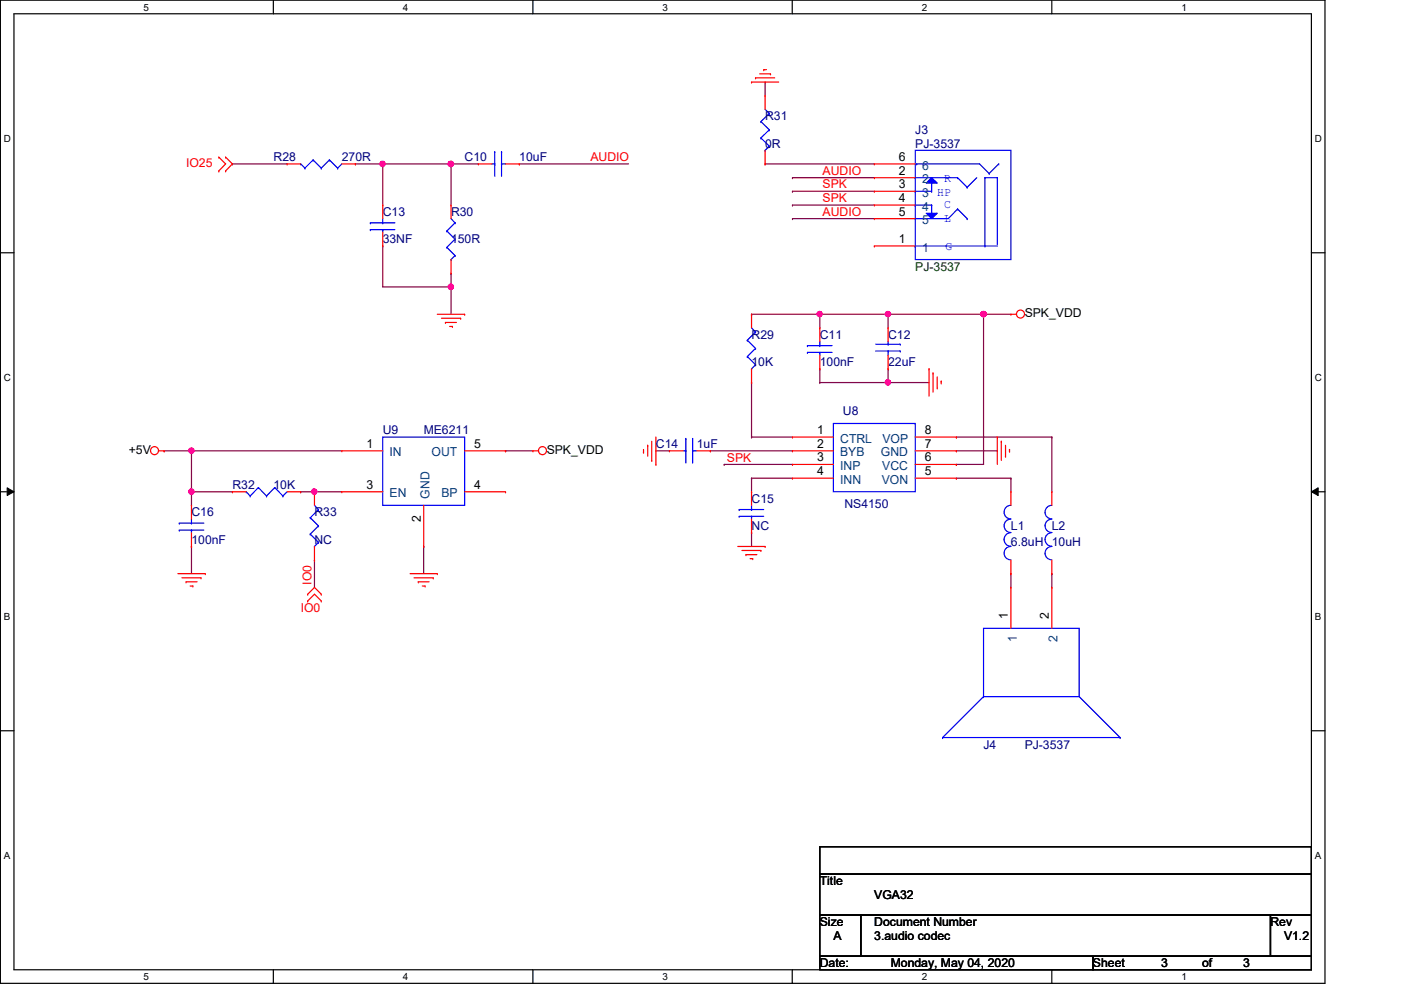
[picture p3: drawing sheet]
<svg xmlns="http://www.w3.org/2000/svg" width="297mm" height="210mm" viewBox="0 0 297 210" stroke-linecap="round" stroke-linejoin="round" font-family="sans-serif">
<path d="M.1 0h280.8v208.5h-280.8zM3 2.9h275v202.7h-275z" fill="none" stroke="#000" stroke-width=".25"/>
<g fill="#fff">
<path d="M30.4 .3h1.2v2.4h-1.2z"/>
<path d="M30.4 205.9h1.2v2.3h-1.2z"/>
</g>
<path d="M58 0v2.9M58 205.6v2.9" fill="none" stroke="#000" stroke-width=".25"/>
<g fill="#fff">
<path d="M85.4 .3h1.2v2.4h-1.2z"/>
<path d="M85.4 205.9h1.2v2.3h-1.2z"/>
</g>
<path d="M113 0v2.9M113 205.6v2.9" fill="none" stroke="#000" stroke-width=".25"/>
<g fill="#fff">
<path d="M140.5 .3h1.1v2.4h-1.1z"/>
<path d="M140.5 205.9h1.1v2.3h-1.1z"/>
</g>
<path d="M168 0v2.9M168 205.6v2.9" fill="none" stroke="#000" stroke-width=".25"/>
<g fill="#fff">
<path d="M195.4 .3h1.2v2.4h-1.2z"/>
<path d="M195.4 205.9h1.2v2.3h-1.2z"/>
</g>
<path d="M223 0v2.9M223 205.6v2.9" fill="none" stroke="#000" stroke-width=".25"/>
<g fill="#fff">
<path d="M250.5 .3h1.1v2.4h-1.1z"/>
<path d="M250.5 205.9h1.1v2.3h-1.1z"/>
<path d="M.8 28.2h1.5v2.4h-1.5z"/>
<path d="M278.8 28.2h1.4v2.4h-1.4z"/>
<path d="M.8 78.9h1.5v2.3h-1.5z"/>
<path d="M278.8 78.9h1.4v2.3h-1.4z"/>
</g>
<path d="M.1 53.6h2.9M278 53.6h2.9" fill="none" stroke="#000" stroke-width=".25"/>
<g fill="#fff">
<path d="M.8 129.6h1.4v2.3h-1.4z"/>
<path d="M278.8 129.6h1.3v2.3h-1.3z"/>
</g>
<path d="M.1 104.3h2.9M278 104.3h2.9" fill="none" stroke="#000" stroke-width=".25"/>
<path d="M1.5 103.4l1.5 .9-1.5 .8zM278 104.3l1.5-.9v1.7z" fill="#000"/>
<path d="M1.5 103.4l1.5 .9-1.5 .8zM278 104.3l1.5-.9v1.7z" fill="none" stroke="#000" stroke-width=".21"/>
<g fill="#fff">
<path d="M.8 180.3h1.4v2.3h-1.4z"/>
<path d="M278.8 180.3h1.3v2.3h-1.3z"/>
</g>
<path d="M.1 154.9h2.9M278 154.9h2.9" fill="none" stroke="#000" stroke-width=".25"/>
<g fill="none" stroke="#7f003f" stroke-width=".25">
<path d="M173.8 66.6h.1M173.8 66.6h14.5M173.8 81.1h.1M173.8 81.1h14.5M159.3 101.4h.1M159.3 112.9h.1M159.3 101.4h8.7M159.3 101.4v2.9M159.3 112.9v3M214.3 121.6h.1M214.3 121.6v2.9M223 121.6h.1"/>
<path d="M223 121.6v2.9"/>
</g>
<circle cx="188.2" cy="66.6" r=".56" fill="#f0f"/>
<circle cx="188.2" cy="66.6" r=".56" fill="none" stroke="#f0f" stroke-width=".25"/>
<circle cx="173.8" cy="66.6" r=".56" fill="#f0f"/>
<circle cx="173.8" cy="66.6" r=".56" fill="none" stroke="#f0f" stroke-width=".25"/>
<path d="M66.7 104.3h.1M66.7 104.3h5.8M89.8 115.9h.1M89.8 115.9v5.7" fill="none" stroke="#7f003f" stroke-width=".25"/>
<circle cx="66.6" cy="104.2" r=".56" fill="#f0f"/>
<circle cx="66.6" cy="104.2" r=".56" fill="none" stroke="#f0f" stroke-width=".25"/>
<path d="M40.6 95.6h.1M40.6 95.6h31.9" fill="none" stroke="#7f003f" stroke-width=".25"/>
<circle cx="40.6" cy="95.5" r=".56" fill="#f0f"/>
<circle cx="40.6" cy="95.5" r=".56" fill="none" stroke="#f0f" stroke-width=".25"/>
<path d="M40.6 104.3h.1M40.6 104.3v2.8" fill="none" stroke="#7f003f" stroke-width=".25"/>
<circle cx="40.6" cy="104.2" r=".56" fill="#f0f"/>
<circle cx="40.6" cy="104.2" r=".56" fill="none" stroke="#f0f" stroke-width=".25"/>
<g fill="none" stroke="#7f003f" stroke-width=".25">
<path d="M173.8 78.2h.1M173.8 78.2v2.9M208.5 66.6h.1M208.5 66.6h5.8M34.8 95.6h.1M34.8 95.6h5.8M40.6 95.6h.1M40.6 95.6v8.7M107.2 95.6h.1M107.2 95.6h5.8M139.1 95.6h.1M139.1 95.6h2.8"/>
<path d="M150.6 95.6h.1M150.6 95.6h17.4M159.3 81.1h.1M159.3 92.7h.1M159.3 81.1v11.6M159.3 92.7h8.7M188.3 81.1h.1M188.3 81.1h8.7M40.6 115.9h.1M40.6 104.3h.1M40.6 115.9v5.7M40.6 104.3h8.7"/>
<path d="M66.7 118.7h.1M66.7 118.7v5.8"/>
</g>
<circle cx="188.2" cy="81.1" r=".56" fill="#f0f"/>
<circle cx="188.2" cy="81.1" r=".56" fill="none" stroke="#f0f" stroke-width=".25"/>
<path d="M188.3 78.2h.1M188.3 78.2v2.9M208.5 66.6h.1M208.5 66.6v31.9h-5.7M202.8 98.5h.1M202.8 95.6h.1M202.8 95.6h8.7" fill="none" stroke="#7f003f" stroke-width=".25"/>
<circle cx="208.5" cy="66.6" r=".56" fill="#f0f"/>
<circle cx="208.5" cy="66.6" r=".56" fill="none" stroke="#f0f" stroke-width=".25"/>
<path d="M95.6 34.8h.1M95.6 34.8h5.8M110.1 34.8h.1M110.1 34.8h23.2M202.8 92.7h.1M202.8 92.7h20.2M223 92.7h.1M223 92.7v11.6M202.8 101.4h.1M202.8 101.4h11.5M214.3 101.4h.1M214.3 101.4v2.9" fill="none" stroke="#7f003f" stroke-width=".25"/>
<circle cx="95.6" cy="34.8" r=".56" fill="#f0f"/>
<circle cx="95.6" cy="34.8" r=".56" fill="none" stroke="#f0f" stroke-width=".25"/>
<path d="M49.3 34.8h.1M49.3 34.8h11.6M81.1 34.8h.1M81.1 34.8h14.5M81.1 34.8v8.7" fill="none" stroke="#7f003f" stroke-width=".25"/>
<circle cx="95.6" cy="34.8" r=".56" fill="#f0f"/>
<circle cx="95.6" cy="34.8" r=".56" fill="none" stroke="#f0f" stroke-width=".25"/>
<circle cx="81.1" cy="34.8" r=".56" fill="#f0f"/>
<circle cx="81.1" cy="34.8" r=".56" fill="none" stroke="#f0f" stroke-width=".25"/>
<path d="M95.6 34.8h.1M95.6 34.8v8.7M81.1 52.2h.1M81.1 52.2v8.6h14.5M95.6 60.8h.1M95.6 60.8v5.8" fill="none" stroke="#7f003f" stroke-width=".25"/>
<circle cx="95.6" cy="60.8" r=".56" fill="#f0f"/>
<circle cx="95.6" cy="60.8" r=".56" fill="none" stroke="#f0f" stroke-width=".25"/>
<g fill="none" stroke="#7f003f" stroke-width=".25">
<path d="M162.2 17.4h.1M162.2 17.4v2.9M162.2 34.8h.1M162.2 34.8h23.2M168 37.7h.1M168 37.7h17.4M168 46.4h.1M168 43.5h.1M168 40.6h.1M168 46.4h17.4M168 43.5h17.4M168 40.6h17.4"/>
<path d="M173.8 66.6h.1M173.8 66.6v2.9M188.3 66.6h.1M188.3 66.6v2.9M188.3 66.6h20.2M153.5 98.5h.1M153.5 98.5h14.5M63.8 104.3h.1M63.8 104.3h2.9"/>
</g>
<circle cx="208.5" cy="66.6" r=".56" fill="#f0f"/>
<circle cx="208.5" cy="66.6" r=".56" fill="none" stroke="#f0f" stroke-width=".25"/>
<path d="M75.3 34.8h.1M75.3 34.8h5.8M95.6 58h.1M95.6 58v2.8M159.3 66.6h.1M159.3 66.6h14.5" fill="none" stroke="#7f003f" stroke-width=".25"/>
<g fill="none" stroke="#f00" stroke-width=".25">
<path d="M159.3 17.4h.1M159.3 17.4h5.8M160.2 16.5h.1M160.2 16.5h4M161.1 15.7h2.3M161.9 14.8h.1M161.9 14.8h.6M163.4 15.7h.1M46.4 33.3h.1M46.4 36.2h.1M46.4 33.3l1.4 1.5-1.4 1.4M47.8 36.2h.1"/>
<path d="M47.8 33.3h.1M47.8 33.3l1.5 1.5-1.5 1.4M101.4 34.8h.1M101.4 34.8h2.9M107.2 34.8h2.9M110.1 34.8h.1M162.2 20.3h.1M162.2 34.8h.1M162.2 20.3v2.9M162.2 31.9v2.9M95.6 43.5h.1M95.6 58h.1"/>
<path d="M95.6 43.5v2.9M95.6 55v3M92.7 66.6h5.8M93.6 67.5h4.1M94.4 68.4h.1M94.4 68.4h2.4M95.3 69.2h.6M95.9 69.2h.1M97.7 67.5h.1M98.5 66.6h.1M173.8 78.2h.1M173.8 69.5h.1"/>
<path d="M173.8 69.5v2.9M173.8 75.3v2.9M188.3 69.5h.1M188.3 78.2h.1M188.3 69.5v2.9M188.3 75.3v2.9M197 78.2h.1M197 78.2v5.8M197.8 79.1h.1M197.8 79.1v4M198.7 79.9v2.4M214.3 66.6h.1"/>
<path d="M214.3 66.6h1.2M33.7 95.6h1.1M34.8 95.6h.1M72.5 95.6h.1M72.5 95.6h8.6M98.5 95.6h8.7M107.2 95.6h.1M113 95.6h.1M113 95.6h1.2M136.4 95.9h.1M136.4 95.3v.6M137.3 94.4h.1"/>
<path d="M137.3 94.4v2.3M138.2 97.6h.1M138.2 93.6v4M139.1 98.5h.1M139.1 92.7v5.8M141.9 95.6h.1M141.9 95.6h3M147.7 95.6h2.9M150.6 95.6h.1M198.7 82.3h.1M199.6 80.8h.1M199.6 80.8v.6"/>
<path d="M211.5 92.7h.1M211.5 92.7v5.8M212.3 93.6h.1M212.3 93.6v4M213.2 96.7h.1M213.2 94.4v2.3M214 95.3h.1M214 95.3v.6M72.5 104.3h.1M72.5 104.3h8.6M89.8 115.9h.1M89.8 107.1v8.8"/>
<path d="M98.5 104.3h8.7M107.2 104.3h.1M156.4 115.9h5.8M157.3 116.7h4M158.2 117.6h.1M158.2 117.6h2.3M159 118.4h.6M159.3 112.9h.1M159.3 104.3h.1M159.3 104.3v2.8M159.3 110.1v2.8M159.6 118.4h.1"/>
<path d="M161.3 116.7h.1M162.2 115.9h.1M214.3 104.3h.1M214.3 104.3v2.8M214.3 118.7v2.9M223 104.3h.1M223 104.3v2.8M223 118.7v2.9M37.7 121.6h5.8M38.6 122.5h4M39.5 123.4h.1M39.5 123.4h2.3"/>
<path d="M40.3 124.2h.6M40.9 124.2h.1M42.6 122.5h.1M43.5 121.6h.1M65.2 126h.1M65.2 127.4h.1M65.2 126l1.5-1.5 1.4 1.5M65.2 127.4l1.5-1.4 1.4 1.4M68.1 126h.1M68.1 127.4h.1M86.9 121.6h5.8M87.8 122.5h4.1"/>
<path d="M88.7 123.4h.1M88.7 123.4h2.3M89.5 124.2h.6M90.1 124.2h.1M91.9 122.5h.1M92.7 121.6h.1M214.3 121.6h.1M214.3 124.5h.1M214.3 124.5v8.7M223 124.5h.1M223 121.6h.1M223 124.5v8.7"/>
<circle cx="216.4" cy="66.6" r=".85"/>
<circle cx="32.8" cy="95.5" r=".85"/>
<circle cx="115" cy="95.5" r=".85"/>
</g>
<path d="M173.8 179.5h104.2v5.8h-104.2zM173.8 185.3h104.2v8.7h-104.2zM173.8 194h8.7v8.7h-8.7zM182.5 194h86.9v8.7h-86.9zM269.4 194h8.6v8.7h-8.6zM173.8 202.7h57.9v2.9h-57.9zM231.7 202.7h46.3v2.9h-46.3z" fill="none" stroke="#000" stroke-width=".25"/>
<g fill="none" stroke="#00f" stroke-width=".25">
<path d="M104.3 34.8h.6M104.9 34.8h.1M104.9 32.2h.1M104.9 32.2v5.2M106.3 32.2h.1M106.3 34.8h.1M106.3 34.8h.9M106.3 32.2v5.2M161.3 25.8h.1M161.3 29.3h.1M161.3 25.8l1.8 1.7M161.3 29.3l1.8 1.7"/>
<path d="M162.2 31.9h.1M162.2 23.2l.9 .8M163.1 24h.1M163.1 27.5h.1M163.1 31h.1M163.1 24l-1.8 1.8M163.1 27.5l-1.8 1.8M163.1 31l-.9 .9M94.7 49h.1M94.7 52.5h.1M94.7 49l1.8 1.7M94.7 52.5l1.8 1.7"/>
<path d="M95.6 55h.1M95.6 46.4l.9 .8M96.5 47.2h.1M96.5 50.7h.1M96.5 54.2h.1M96.5 47.2l-1.8 1.8M96.5 50.7l-1.8 1.8M96.5 54.2l-.9 .8M171.2 73.3h.1M171.2 74.7h.1M171.2 73.3h5.2M171.2 74.7h5.2"/>
<path d="M173.8 74.7h.1M173.8 73.3h.1M173.8 72.4v.9M173.8 74.7v.6M185.7 74.4h5.2M185.7 73h5.2M188.3 73h.1M188.3 74.4h.1M188.3 72.4v.6M188.3 74.4v.9M190.9 74.4h.1M190.9 73h.1"/>
<path d="M81.1 92.7h17.4v14.4h-17.4zM144.9 95.6h.5M145.4 95.6h.1M145.4 93h.1M145.4 93v5.2M146.9 93h.1M146.9 95.6h.1M146.9 95.6h.8M146.9 93v5.2M156.7 108h.1M156.7 109.5h.1M156.7 108h5.2"/>
<path d="M156.7 109.5h5.2M159.3 109.5h.1M159.3 108h.1M159.3 107.1v.9M159.3 109.5v.6M214.3 115.9a1.42 1.42 0 0 0-1.4 1.4 1.42 1.42 0 0 0 1.4 1.4M214.3 112.9a1.44 1.44 0 0 0-1.4 1.5 1.44 1.44 0 0 0 1.4 1.4M214.3 110.1a1.42 1.42 0 0 0-1.4 1.4 1.42 1.42 0 0 0 1.4 1.4M214.3 107.1a1.44 1.44 0 0 0-1.4 1.5 1.44 1.44 0 0 0 1.4 1.4M223 115.9a1.42 1.42 0 0 0-1.4 1.4 1.42 1.42 0 0 0 1.4 1.4M223 112.9a1.44 1.44 0 0 0-1.4 1.5 1.44 1.44 0 0 0 1.4 1.4M223 110.1a1.42 1.42 0 0 0-1.4 1.4 1.42 1.42 0 0 0 1.4 1.4"/>
<path d="M223 107.1a1.44 1.44 0 0 0-1.4 1.5 1.44 1.44 0 0 0 1.4 1.4M208.5 133.2h20.3v14.5h-20.3zM199.9 156.4h.1M199.9 156.4h37.6M208.5 147.7h.1M208.5 147.7l-8.6 8.7M228.8 147.7l8.7 8.7M237.5 156.4h.1"/>
</g>
<path d="M197.5 37.7l1.2 1.1h-2.3z" fill="#00f"/>
<path d="M197.5 37.7l1.2 1.1h-2.3z" fill="none" stroke="#00f" stroke-width=".25"/>
<path d="M196.4 45.2h2.3l-1.2 1.2z" fill="#00f"/>
<g fill="none" stroke="#00f" stroke-width=".25">
<path d="M63.8 34.8h.1M63.8 34.8l.8 .8M64.6 35.6h.1M66.4 33.9h.1M66.4 33.9l1.7 1.7M66.4 33.9l-1.8 1.7M68.1 35.6h.1M69.8 33.9h.1M69.8 33.9l1.8 1.7M69.8 33.9l-1.7 1.7M71.6 35.6h.1M72.5 34.8l-.9 .8"/>
<path d="M194.1 31.9h20.2v23.1h-20.2zM194.1 37.7h.1M194.1 37.7h8.9M194.3 34.8h.1M194.3 34.8h13.4l2 2M197.5 38.8v1.8M203 37.7h.1M203 37.7l2.1 2M205.1 39.7h.1M207.1 37.7l-2 2M208.8 37.7h.1M208.8 37.7h2.7"/>
<path d="M208.8 37.7v14.5M209.7 36.8h.1M211.5 37.7h.1M211.5 37.7v14.2M211.7 34.8h.1M211.7 34.8l-2 2M78.5 47.2h.1M78.5 48.7h.1M78.5 47.2h5.2M78.5 48.7h5.2M81.1 48.7h.1M81.1 47.2h.1"/>
<path d="M81.1 46.4v.8M81.1 48.7v.5M194.1 52.2h.1M194.1 46.4h.1M194.1 43.5h.1M194.1 40.6h.1M194.1 52.2h17.4M194.1 43.5h3.4M194.1 40.6h3.4M196.4 45.2h2.3l-1.2 1.2zM197.5 43.5h.1M197.5 40.6h.1"/>
<path d="M197.5 43.5v1.7M203 44.3h.1M203 44.3l-2 2.1h-6.9M203 44.3l2.1 2.1M205.1 46.4h.1M208.8 52.2h.1M158.5 72.1h.1M158.5 75.6h.1M158.5 72.1l1.7 1.8M158.5 75.6l1.7 1.7M159.3 78.2h.1M159.3 69.5l.9 .9"/>
<path d="M160.2 70.4h.1M160.2 73.9h.1M160.2 77.3h.1M160.2 70.4l-1.7 1.7M160.2 73.9l-1.7 1.7M160.2 77.3l-.9 .9M176.7 89.8h17.4v14.5h-17.4zM38 110.9h.1M38 112.4h.1M38 110.9h5.2M38 112.4h5.2M40.6 112.4h.1"/>
<path d="M40.6 110.9h.1M40.6 110.1v.8M40.6 112.4v.5M52.2 104.3h.1M52.2 104.3l.8 .9M53 105.2h.1M54.8 103.4h.1M54.8 103.4l1.7 1.8M54.8 103.4l-1.8 1.8M56.5 105.2h.1M58.2 103.4h.1M58.2 103.4l1.8 1.8"/>
<path d="M58.2 103.4l-1.7 1.8M60 105.2h.1M60.9 104.3l-.9 .9M65.8 109.8h.1M65.8 113.2h.1M65.8 109.8l1.7 1.7M65.8 113.2l1.7 1.8M66.7 115.9h.1M66.7 107.1l.8 .9M67.5 108h.1M67.5 111.5h.1M67.5 115h.1"/>
<path d="M67.5 108l-1.7 1.8M67.5 111.5l-1.7 1.7M67.5 115l-.8 .9"/>
</g>
<g fill="none" stroke="#f00" stroke-width=".25">
<path d="M60.9 34.8h.1M60.9 34.8h2.9M72.5 34.8h2.8M75.3 34.8h.1M185.4 37.7h.1M185.4 34.8h.1M185.4 37.7h8.7M185.4 34.8h8.7M81.1 52.2h.1M81.1 43.5h.1M81.1 43.5v2.9M81.1 49.2v3"/>
<path d="M185.4 40.6h.1M185.4 43.5h.1M185.4 46.4h.1M185.4 52.2h.1M185.4 40.6h8.7M185.4 43.5h8.7M185.4 46.4h8.7M185.4 52.2h8.7M159.3 66.6h.1M159.3 66.6v2.9M159.3 78.2v2.9M159.3 81.1h.1"/>
<path d="M168 92.7h.1M168 95.6h.1M168 98.5h.1M168 92.7h8.7M168 95.6h8.7M168 98.5h8.7M194.1 92.7h8.7M194.1 95.6h8.7M194.1 98.5h8.7M202.8 98.5h.1M202.8 95.6h.1M202.8 92.7h.1"/>
<path d="M40.6 115.9h.1M40.6 107.1h.1M40.6 107.1v3M40.6 112.9v3M49.3 104.3h.1M49.3 104.3h2.9M60.9 104.3h2.9M63.8 104.3h.1M66.7 104.3h.1M66.7 118.7h.1M66.7 104.3v2.8M66.7 115.9v2.8"/>
<path d="M168 101.4h.1M168 101.4h8.7M194.1 101.4h8.7M202.8 101.4h.1"/>
</g>
<circle cx="188.2" cy="66.6" r=".56" fill="#f0f"/>
<circle cx="188.2" cy="66.6" r=".56" fill="none" stroke="#f0f" stroke-width=".25"/>
<circle cx="173.8" cy="66.6" r=".56" fill="#f0f"/>
<circle cx="173.8" cy="66.6" r=".56" fill="none" stroke="#f0f" stroke-width=".25"/>
<circle cx="66.6" cy="104.2" r=".56" fill="#f0f"/>
<circle cx="66.6" cy="104.2" r=".56" fill="none" stroke="#f0f" stroke-width=".25"/>
<circle cx="40.6" cy="95.5" r=".56" fill="#f0f"/>
<circle cx="40.6" cy="95.5" r=".56" fill="none" stroke="#f0f" stroke-width=".25"/>
<circle cx="40.6" cy="104.2" r=".56" fill="#f0f"/>
<circle cx="40.6" cy="104.2" r=".56" fill="none" stroke="#f0f" stroke-width=".25"/>
<circle cx="188.2" cy="81.1" r=".56" fill="#f0f"/>
<circle cx="188.2" cy="81.1" r=".56" fill="none" stroke="#f0f" stroke-width=".25"/>
<circle cx="208.5" cy="66.6" r=".56" fill="#f0f"/>
<circle cx="208.5" cy="66.6" r=".56" fill="none" stroke="#f0f" stroke-width=".25"/>
<circle cx="95.6" cy="34.8" r=".56" fill="#f0f"/>
<circle cx="95.6" cy="34.8" r=".56" fill="none" stroke="#f0f" stroke-width=".25"/>
<circle cx="95.6" cy="34.8" r=".56" fill="#f0f"/>
<circle cx="95.6" cy="34.8" r=".56" fill="none" stroke="#f0f" stroke-width=".25"/>
<circle cx="81.1" cy="34.8" r=".56" fill="#f0f"/>
<circle cx="81.1" cy="34.8" r=".56" fill="none" stroke="#f0f" stroke-width=".25"/>
<circle cx="95.6" cy="60.8" r=".56" fill="#f0f"/>
<circle cx="95.6" cy="60.8" r=".56" fill="none" stroke="#f0f" stroke-width=".25"/>
<circle cx="208.5" cy="66.6" r=".56" fill="#f0f"/>
<circle cx="208.5" cy="66.6" r=".56" fill="none" stroke="#f0f" stroke-width=".25"/>
<g font-size="2.6" fill="#00007f">
<text x="162.2" y="25.5">R31</text>
<text x="194.1" y="28.4">J3</text>
<text x="58" y="34.2">R28</text>
<text x="72.5" y="34.2">270R</text>
<text x="98.5" y="34.2">C10</text>
<text x="110.1" y="34.2">10uF</text>
<text x="162.2" y="31.3">0R</text>
<text x="194.1" y="31.3">PJ-3537</text>
<text x="81.1" y="45.8">C13</text>
<text x="95.6" y="45.8">R30</text>
<text x="81.1" y="51.6">33NF</text>
<text x="95.6" y="51.6">150R</text>
<text x="159.3" y="71.8">R29</text>
<text x="173.8" y="71.8">C11</text>
<text x="188.3" y="71.8">C12</text>
<text x="159.3" y="77.6">10K</text>
<text x="173.8" y="77.6">100nF</text>
<text x="188.3" y="77.6">22uF</text>
<text x="178.7" y="88.1">U8</text>
<text x="81.1" y="92.1">U9</text>
<text x="89.8" y="92.1">ME6211</text>
<text x="139.1" y="95">C14</text>
<text x="147.7" y="95">1uF</text>
<text x="49.3" y="103.7">R32</text>
<text x="58" y="103.7">10K</text>
<text x="159.3" y="106.6">C15</text>
<text x="179" y="107.7">NS4150</text>
<text x="40.6" y="109.5">C16</text>
<text x="66.7" y="109.5">R33</text>
<text x="159.3" y="112.4">NC</text>
<text x="214.3" y="112.4">L1</text>
<text x="223" y="112.4">L2</text>
<text x="40.6" y="115.3">100nF</text>
<text x="66.7" y="115.3">NC</text>
<text x="214.3" y="115.9">6.8uH 10uH</text>
<text x="208.5" y="158.7">J4</text>
<text x="217.3" y="158.7">PJ-3537</text>
</g>
<g font-size="2.6" fill="#f00">
<text x="39.5" y="35.3">IO25</text>
<text x="125.2" y="34.2">AUDIO</text>
<text x="174.4" y="37.1">AUDIO</text>
<text x="174.4" y="40">SPK</text>
<text x="174.4" y="45.8">AUDIO</text>
<text x="174.4" y="42.9">SPK</text>
<text x="154.1" y="97.9">SPK</text>
<text x="66.1" y="124" transform="rotate(-90 66.1 124)">IO0</text>
<text x="63.8" y="129.8">IO0</text>
</g>
<g font-size="2.6">
<text x="190.6" y="34.1">6</text>
<text x="190.6" y="37">2</text>
<text x="190.6" y="39.9">3</text>
<text x="190.6" y="42.8">4</text>
<text x="190.6" y="45.7">5</text>
<text x="190.6" y="51.5">1</text>
<text x="217.3" y="67.2">SPK_VDD</text>
<text x="77.7" y="95">1</text>
<text x="100.5" y="95">5</text>
<text x="173.2" y="92">1</text>
<text x="173.2" y="95">2</text>
<text x="196.1" y="95">7</text>
<text x="196.1" y="92">8</text>
<text x="27.3" y="96.2">+5V</text>
<text x="115.9" y="96.2">SPK_VDD</text>
<text x="173.2" y="97.8">3</text>
<text x="173.2" y="100.8">4</text>
<text x="196.1" y="100.8">5</text>
<text x="196.1" y="97.8">6</text>
<text x="77.7" y="103.6">3</text>
<text x="100.5" y="103.6">4</text>
<text x="89.2" y="110.6" transform="rotate(-90 89.2 110.6)">2</text>
<text x="213.7" y="131.2" transform="rotate(-90 213.7 131.2)">1</text>
<text x="222.4" y="131.2" transform="rotate(-90 222.4 131.2)">2</text>
<text x="173.8" y="187.7">Title</text>
<text x="185.4" y="190.6">VGA32</text>
<text x="173.8" y="196.3">Size</text>
<text x="185.4" y="196.3">Document Number</text>
<text x="269.4" y="196.3">Rev</text>
<text x="176.7" y="199.3">A</text>
<text x="185.4" y="199.3">3.audio codec</text>
<text x="272.2" y="199.3">V1.2</text>
<text x="173.8" y="205.1">Date:</text>
<text x="188.8" y="205.1">Monday, May 04, 2020</text>
<text x="231.7" y="205.1">Sheet</text>
<text x="246.2" y="205.1">3</text>
<text x="254.9" y="205.1">of</text>
<text x="263.6" y="205.1">3</text>
</g>
<g font-size="2.6" fill="#003f7f">
<text x="195.5" y="35.9">6</text>
<text x="195.5" y="38.9">2</text>
<text x="195.5" y="41.7">3 HP</text>
<text x="195.5" y="44.7">4</text>
<text x="195.5" y="47.5">5</text>
<text x="195.5" y="53.3">1</text>
<text x="178.1" y="93.9">CTRL</text>
<text x="187.1" y="93.9">VOP</text>
<text x="82.6" y="96.8">IN</text>
<text x="91.5" y="96.8">OUT</text>
<text x="178.1" y="96.8">BYB</text>
<text x="178.1" y="99.7">INP</text>
<text x="186.8" y="96.8">GND</text>
<text x="187.1" y="99.7">VCC</text>
<text x="82.6" y="105.5">EN</text>
<text x="91.1" y="105.7" transform="rotate(-90 91.1 105.7)">GND</text>
<text x="93.6" y="105.5">BP</text>
<text x="178.1" y="102.6">INN</text>
<text x="186.9" y="102.6">VON</text>
<text x="215.6" y="136.1" transform="rotate(-90 215.6 136.1)">1</text>
<text x="224.2" y="136.1" transform="rotate(-90 224.2 136.1)">2</text>
</g>
<g font-size="2.6" fill="#00f">
<text x="200.1" y="38.6">R</text>
<text x="200.1" y="44.1">C</text>
<text x="200.1" y="47">L</text>
<text x="200.4" y="53">G</text>
</g>
<text font-size="2.6" fill="#003f00" x="194.1" y="57.4">PJ-3537</text>
<g font-size="2.1">
<text x="30.4" y="2.2">5</text>
<text x="85.4" y="2.2">4</text>
<text x="140.5" y="2.2">3</text>
<text x="195.4" y="2.2">2</text>
<text x="250.5" y="2.2">1</text>
<text x=".8" y="30.1">D</text>
<text x="278.8" y="30.1">D</text>
<text x=".8" y="80.8">C</text>
<text x="278.8" y="80.8">C</text>
<text x=".8" y="131.5">B</text>
<text x="278.8" y="131.5">B</text>
<text x=".8" y="182.2">A</text>
<text x="278.8" y="182.2">A</text>
<text x="30.4" y="207.8">5</text>
<text x="85.4" y="207.8">4</text>
<text x="140.5" y="207.8">3</text>
<text x="195.4" y="207.8">2</text>
<text x="250.5" y="207.8">1</text>
</g>
</svg>
